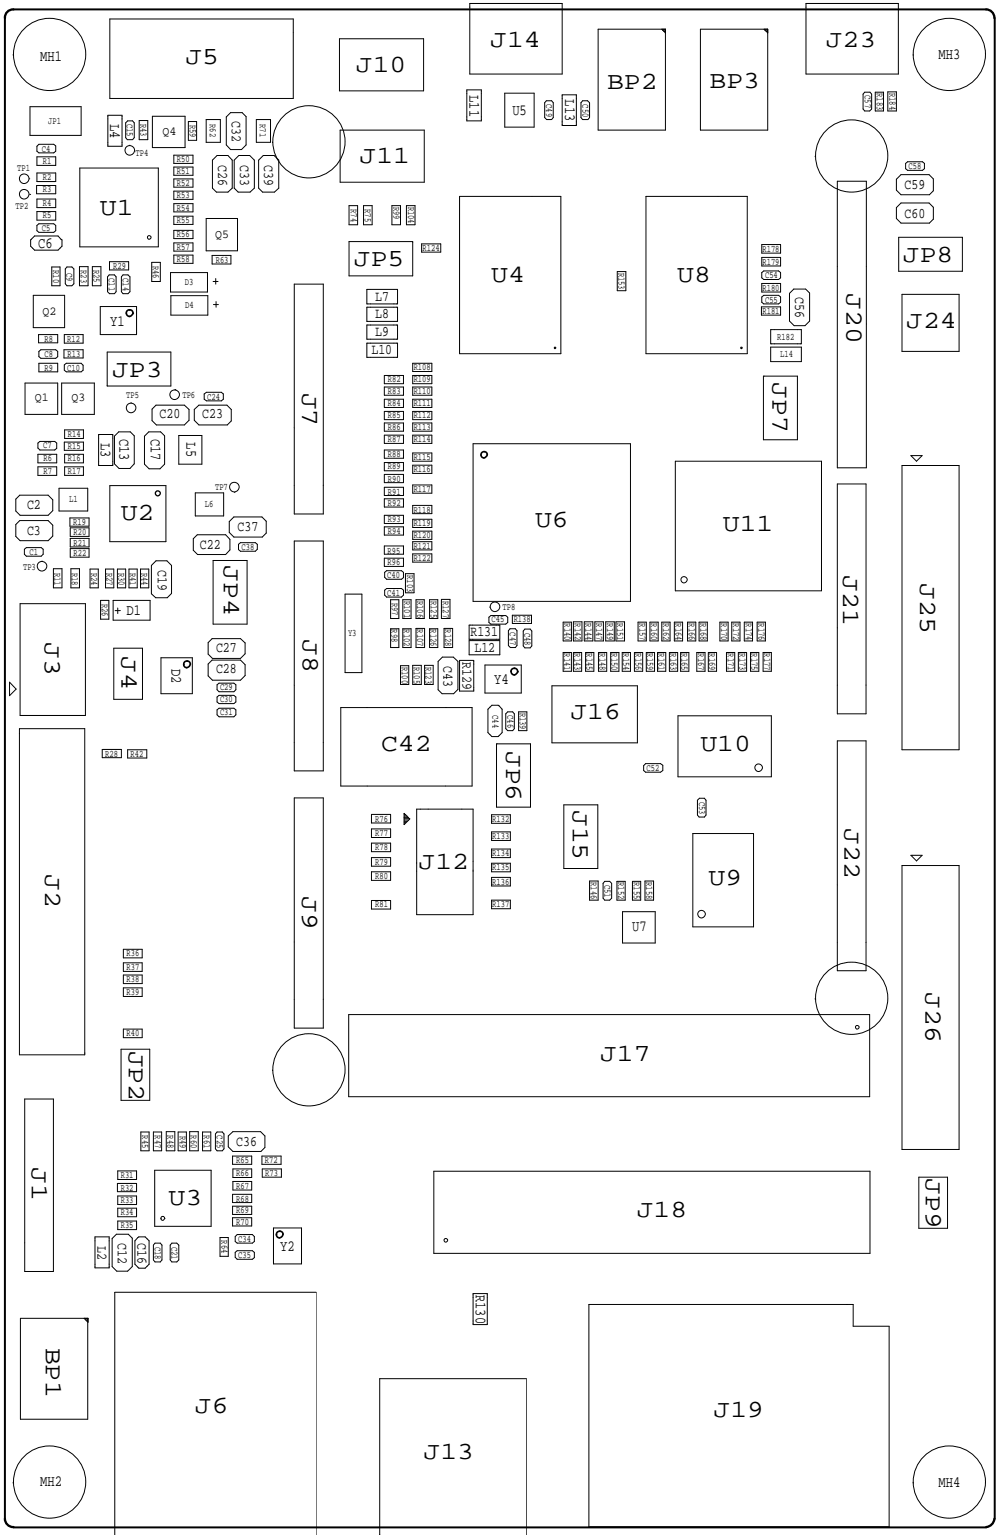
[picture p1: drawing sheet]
<svg xmlns="http://www.w3.org/2000/svg" width="129mm" height="197mm" viewBox="0 0 129 197" stroke-linecap="round" stroke-linejoin="round" font-family="sans-serif">
<g fill="none" stroke="#000" stroke-width=".13">
<path d="M1.7 7v.1M3.8 13.7h6.6v3.7h-6.6zM4.7 18.8l.3-.3h1.9l.2 .2v.7l-.2 .2h-1.9l-.3-.2zM13.8 14.8h1.9v4h-1.9zM14.1 2.4h23.5v10.2h-23.5zM16.4 15.5h.6l.2 .3v1.9l-.2 .2h-.7l-.2-.2v-1.9zM16.6 18.6h.1M17.9 15.5h1.1v2.4h-1.1zM19.6 14.9h4.1v4h-4.1zM22.3 19.9h2.5v1.1h-2.5zM24.2 15.6h1v2.4h-1zM26.5 15.3h1.8v3h-1.8z"/>
<path d="M27.9 20h1.3l.6 .6v3.6l-.6 .5h-1.4l-.5-.5v-3.6zM29.6 14.5h1.5l.5 .5v3.6l-.6 .6h-1.4l-.6-.6v-3.6zM32.9 15.3h1.8v3h-1.8zM35 18.2v.1M43.6 5h10.8v6.7h-10.8zM43.6 16.7h10.8v6.7h-10.8zM59.9 11.5h1.9v4h-1.9zM60.3 .4h11.8v9.1h-11.8zM64.8 12h3.7v4.3h-3.7zM70.1 12.9h.7l.2 .3v1.9l-.2 .2h-.7l-.2-.2v-1.9zM72.1 12.2h1.9v3.9h-1.9zM74.8 12.9h.6l.2 .3v1.9l-.2 .2h-.6l-.3-.2v-1.9z"/>
<path d="M76.7 3.7h8.7v13h-8.7zM84.9 3.7l.4 .5M85 3.9h.4M85.2 4h.2M89.9 3.7h8.6v13h-8.6zM98 3.7l.5 .5M98.1 3.9h.4M98.3 4h.2M103.4 .4h11.9v9.1h-11.9zM111 11.8h.6l.2 .3v1.9l-.2 .2h-.6l-.3-.2v-1.9zM112.3 11.8h1.1v2.4h-1.1zM113.9 11.8h1.1v2.4h-1.1z"/>
<path d="M117.2 7v.1M3.8 25h.1M3.8 22.9v.1M3.9 30.8l.5-.5h3l.6 .5v.8l-.6 .5h-3l-.5-.5zM4.3 37.9h4v4.2h-4zM4.7 23.8h2.4v1.1h-2.4zM4.7 28.9l.3-.2h1.9l.2 .2v.7l-.2 .2h-1.9l-.3-.2zM4.7 20.1h2.4v1.1h-2.4zM4.7 22.2h2.4v1.1h-2.4zM4.7 25.5h2.4v1.2h-2.4zM4.7 27.2h2.4v1.1h-2.4zM6.6 34.3h1.1v2.4h-1.1z"/>
<path d="M8.6 34.3h.6l.3 .2v1.9l-.3 .3h-.6l-.2-.3v-1.9zM10.2 34.2h1.1v2.5h-1.1zM10.2 21.6h10.1v10.1h-10.1zM11.8 34.2h1.1v2.5h-1.1zM12.9 39.4h4.6v3.5h-4.6zM14 35.3h.7l.2 .2v1.9l-.2 .3h-.6l-.3-.3v-1.9zM14.1 33.6h2.4v1.1h-2.4zM15.8 35.3h.6l.3 .2v1.9l-.3 .3h-.6l-.2-.3v-1.9zM19 30.3h.3l.1 .2-.1 .1-.2 .1-.1-.1zM19.5 33.7h1.1v2.4h-1.1zM21.9 35h4.7v2.5h-4.7zM21.9 38h4.8v2.5h-4.8z"/>
<path d="M22.3 21.4h2.5v1.1h-2.5zM22.3 23h2.5v1h-2.5zM22.3 24.5h2.5v1.1h-2.5zM22.3 26.1h2.5v1.1h-2.5zM22.3 27.8h2.5v1h-2.5zM22.3 29.6h2.5v1h-2.5zM22.3 31.2h2.5v1h-2.5zM22.3 32.7h2.5v1.1h-2.5zM26.5 28h4v4.2h-4zM27.2 32.8h2.4v1.1h-2.4zM27.3 36.1h.7M27.4 39.1h.6"/>
<path d="M27.7 35.8v.7M27.7 38.7v.7M30.1 20.6l.5-.6h1.4l.6 .6v3.6l-.5 .5h-1.5l-.5-.5zM33.2 20.6l.6-.6h1.4l.6 .6v3.6l-.6 .5h-1.5l-.5-.5zM37.8 36.5h3.7v29.5h-3.7zM44.8 26.4h1.1v2.5h-1.1zM44.8 31h8.2v4.4h-8.2zM46.6 26.4h1.1v2.5h-1.1zM47.1 37.1h3.9v1.9h-3.9zM47.1 39.4h3.9v1.9h-3.9zM50.3 26.4h1.1v2.5h-1.1zM52.2 26.4h1.1v2.5h-1.1z"/>
<path d="M54.1 31.3h2.5v1.1h-2.5zM59 25.2h13v20.2h-13zM79.2 34.9h1.1v2.4h-1.1zM82.9 25.2h13v20.2h-13zM97.7 39.4h2.5v1.1h-2.5zM97.7 38.1l.3-.2h1.9l.3 .2v.7l-.3 .2h-1.9l-.3-.2zM97.7 31.4h2.5v1.1h-2.5zM97.7 33h2.5v1.1h-2.5zM97.7 35l.3-.2h1.9l.3 .2v.7l-.3 .2h-1.9l-.3-.2zM97.7 36.4h2.5v1.1h-2.5zM101.3 37.7l.5-.6h1.6l.5 .5v3.6l-.6 .6h-1.4l-.6-.6zM104.6 20v.1"/>
<path d="M107.4 23.3h3.8v36.8h-3.8zM115.3 30.5h8.2v4.3h-8.2zM115.6 26.1h3.6l.6 .5v1.5l-.6 .5h-3.6l-.6-.6v-1.3zM115.6 22.4h3.6l.6 .6v1.5l-.6 .5h-3.6l-.6-.6v-1.4zM115.7 37.8h7.4v7.3h-7.4zM116.2 21l.3-.2h1.9l.2 .2v.7l-.2 .2h-1.9l-.3-.2zM3.2 49.2h4.2v4h-4.2zM4.9 56.9l.2-.2h1.9l.3 .2v.7l-.3 .2h-1.9l-.2-.3zM4.9 58.3h2.4v1.1h-2.4zM4.9 59.9h2.4v1.1h-2.4zM4.9 42.9h2.5v1.1h-2.5zM5 46.6h2.4v1.1h-2.4z"/>
<path d="M5 45.1l.2-.2h1.9l.3 .2v.7l-.3 .2h-1.9l-.2-.2zM7.9 49.2h4.2v4h-4.2zM8.2 44.9h2.5v1.1h-2.5zM8.3 42.9h2.4v1.1h-2.4zM8.3 46.8l.2-.2h1.9l.3 .3v.6l-.3 .2h-1.9l-.2-.2zM8.3 56.7h2.4v1.1h-2.4zM8.3 59.9h2.4v1.1h-2.4zM8.3 58.3h2.4v1.1h-2.4zM8.3 55.2h2.4v1.1h-2.4zM12.7 55.8h1.8v4h-1.8zM13.8 45.2h8.1v4.4h-8.1zM14.7 56l.5-.6h1.5l.5 .5v3.6l-.5 .6h-1.4l-.6-.6z"/>
<path d="M16.8 51.7h.1M19.1 55.4h1.5l.5 .5v3.7l-.6 .6h-1.4l-.6-.6v-3.6zM20 52h3.7l.6 .6v1.4l-.6 .5h-3.6l-.6-.5v-1.5zM22.4 50h.1M22.9 55.9h3v3.7h-3zM24.9 52.6l.6-.6h3.6l.6 .6v1.4l-.5 .5h-3.7l-.6-.5zM26.2 50.6l.3-.2h1.9l.3 .2v.6l-.3 .3h-1.9l-.3-.3zM47.1 44h3.9v1.9h-3.9zM47.1 41.7h3.9v1.8h-3.9zM49.3 48.2h2.5v1.1h-2.5zM49.3 49.7h2.5v1h-2.5zM49.3 51.2h2.5v1.1h-2.5z"/>
<path d="M49.3 52.8h2.5v1.1h-2.5zM49.3 54.3h2.5v1.1h-2.5zM49.3 55.9h2.5v1h-2.5zM49.3 57.8h2.5v1h-2.5zM49.3 59.4h2.5v1h-2.5zM53 58.1h2.4v1.1h-2.4zM53 55.9h2.4v1h-2.4zM53 49.7h2.4v1h-2.4zM53 54.3h2.4v1.1h-2.4zM53 52.8h2.4v1.1h-2.4zM53 51.2h2.4v1.1h-2.4zM53 48.2h2.4v1.1h-2.4z"/>
<path d="M53 46.6h2.4v1.1h-2.4zM53 59.7h2.4v1.1h-2.4zM60.7 57h20.2v20.2h-20.2zM71.1 44.6h.2v.1h-.2zM86.7 59.2h18.7v16.6h-18.7zM95.1 44.6h.1v.1h-.1zM98 48.3h4.3v8.2h-4.3zM98.9 42.3h3.9v1.8h-3.9zM98.9 44.6h3.9v1.8h-3.9zM115.7 59.8h7.4v36.4h-7.4zM116.9 58.5h1.4l-.7 .7zM2 64.1l.5-.5h3.7l.6 .6v1.4l-.6 .5h-3.6l-.6-.5z"/>
<path d="M2.5 66.8h3.7l.6 .6v1.4l-.6 .6h-3.6l-.6-.5v-1.6zM2.6 77.5h8.4v14.3h-8.4zM3.1 70.5l.3-.2h1.9l.2 .2v.6l-.2 .3h-1.9l-.3-.3zM5.4 72h.1M6.9 73h1.1v2.5h-1.1zM7.6 62.7h3.7v2.9h-3.7zM9 66.5h2.4v1h-2.4zM9 67.8h2.4v1.1h-2.4zM9 69.1h2.4v1.1h-2.4zM9 70.4h2.4v1.1h-2.4zM9.1 73h1.1v2.5h-1.1zM11.6 73h1v2.5h-1z"/>
<path d="M12.9 77.1h1.1v2.4h-1.1zM13.5 73h1.1v2.5h-1.1zM14.1 62.3h7.2v7.2h-7.2zM14.5 77.1h4.8v2.5h-4.8zM14.8 78.4h.6M15.1 73h1v2.5h-1zM15.1 78v.8M16.5 73h1.1v2.5h-1.1zM18 73h1.1v2.5h-1.1zM19.4 72.6l.6-.6h1.4l.6 .6v3.6l-.5 .5h-1.5l-.6-.5zM24.8 69.2l.5-.6h3.7l.5 .6v1.4l-.5 .6h-3.6l-.6-.6zM25.1 63.3h3.6v2.9h-3.6z"/>
<path d="M27.3 71.9h4.4v8.2h-4.4zM29.4 67l.6-.6h3.6l.6 .5v1.5l-.5 .5h-3.7l-.6-.6zM30.1 63.2h.1M30.6 69.9l.3-.2h1.9l.2 .2v.6l-.2 .3h-1.9l-.3-.2zM37.8 69.4h3.7v29.6h-3.7zM44.3 76.3h2.1v10h-2.1zM49.3 60.9h2.5v1.1h-2.5zM49.3 62.5h2.5v1.1h-2.5zM49.3 64h2.5v1.1h-2.5zM49.3 66.1h2.5v1.1h-2.5zM49.3 67.6h2.5v1.1h-2.5zM49.3 70.1h2.5v1h-2.5z"/>
<path d="M49.3 71.7h2.5v1h-2.5zM49.4 75.8l.2-.3h1.9l.3 .3v.6l-.3 .2h-1.9l-.2-.2zM49.4 73.5l.2-.2h1.9l.3 .2v.6l-.3 .3h-1.9l-.2-.3zM50.1 77h1.1v2.4h-1.1zM51.7 77h1v2.4h-1zM52 73.6h1.1v2.5h-1.1zM53 62.3h2.4v1h-2.4zM53 64.9h2.4v1h-2.4zM53 66.7h2.4v1h-2.4zM53 68.2h2.4v1h-2.4zM53 69.5h2.4v1.1h-2.4zM53 71.1h2.4v1.1h-2.4z"/>
<path d="M53.4 77h1v2.4h-1zM55.1 77h1.1v2.4h-1.1zM56.6 76.9h1.1v2.5h-1.1zM62.7 79.2l.3-.2h1.9l.2 .2v.7l-.2 .2h-1.9l-.3-.2zM62.9 77.9v.1M65.7 79h2.5v1h-2.5zM72.3 79.9h1v2.4h-1zM73.6 79.8h1.1v2.5h-1.1zM75 79.8h1.1v2.5h-1.1zM76.3 79.8h1.1v2.5h-1.1zM77.7 79.8h1.1v2.5h-1.1zM79 79.8h1.1v2.5h-1.1z"/>
<path d="M81.9 79.9h1v2.4h-1zM83.4 79.9h1.1v2.4h-1.1zM84.9 79.9h1.1v2.4h-1.1zM86.5 79.9h1.1v2.4h-1.1zM88.2 79.9h1.1v2.4h-1.1zM89.7 79.9h1.1v2.4h-1.1zM92.4 79.9h1v2.4h-1zM93.9 79.9h1v2.4h-1zM95.5 79.9h1.1v2.4h-1.1zM97.2 79.9h1v2.4h-1zM107.4 62.1h3.7v29.5h-3.7zM1.2 87.6l.9 .9-.9 .8z"/>
<path d="M2.5 93.5h8.4v41.9h-8.4zM13.1 96.2h2.5v1.1h-2.5zM14.6 83.2h3.7v6.6h-3.7zM16.4 96.2h2.4v1.1h-2.4zM20.7 84.4h4v4.6h-4zM26.7 85.2l.5-.5h3.7l.5 .6v1.4l-.5 .6h-3.6l-.6-.5zM27.2 82h3.7l.5 .5v1.4l-.5 .6h-3.6l-.6-.5v-1.5zM27.9 87.9l.2-.2h1.9l.3 .2v.6l-.3 .3h-1.9l-.2-.3zM27.9 89.5l.2-.2h1.9l.3 .2v.6l-.3 .2h-1.9l-.2-.2zM27.9 91.1l.2-.2h1.9l.3 .2v.7l-.3 .2h-1.9l-.2-.2zM43.7 90.8h16.9v10.1h-16.9zM50.1 80.7h1.1v2.4h-1.1z"/>
<path d="M51.4 85.5h1v2.4h-1zM51.7 80.7h1v2.4h-1zM53 85.4h1.1v2.5h-1.1zM53.4 80.7h1.1v2.4h-1.1zM54.5 85.4h1.1v2.5h-1.1zM55.1 80.7h1.1v2.4h-1.1zM56.2 84.9l.6-.5h1.4l.6 .5v3.6l-.6 .5h-1.5l-.5-.5zM57 80.7h1.1v2.4h-1.1zM59 84.8h1.8v3.9h-1.8zM60.2 80.2h3.9v1.9h-3.9zM60.2 82.2h3.9v1.9h-3.9zM62.2 85.4h4.7v3.6h-4.7z"/>
<path d="M62.6 91l.5-.5h.8l.5 .5v3l-.5 .6h-.8l-.5-.6zM63.7 95.5h4.4v8.1h-4.4zM65.1 91.4h.7l.2 .2v1.9l-.2 .3h-.7l-.2-.3v-1.9zM65.4 80.7h.7l.2 .3v1.9l-.2 .2h-.6l-.3-.2v-1.9zM66.5 91.4h1.1v2.4h-1.1zM67.3 80.8h.7l.2 .2v1.9l-.2 .3h-.7l-.2-.3v-1.9zM70.8 88h11v7.4h-11zM72.3 83.8h1v2.4h-1zM73.6 83.8h1v2.4h-1zM75.1 83.8h1.1v2.4h-1.1zM76.8 83.8h1v2.4h-1zM78.4 83.8h1v2.4h-1z"/>
<path d="M79.8 83.8h1.1v2.4h-1.1zM81.4 83.8h1.1v2.4h-1.1zM82.6 98.3l.2-.3h1.9l.3 .2v.7l-.3 .2h-1.9l-.2-.2zM82.9 83.8h1.1v2.4h-1.1zM84.4 83.8h1v2.4h-1zM85.9 83.8h1v2.4h-1zM87 91.9h12v7.8h-12zM87.3 83.8h1.1v2.4h-1.1zM89.4 83.8h1.1v2.4h-1.1zM90.9 83.8h1v2.4h-1zM93.2 83.8h1.1v2.4h-1.1zM94.7 83.8h1.1v2.4h-1.1z"/>
<path d="M96.3 83.8h1.1v2.4h-1.1zM97.9 83.8h1.1v2.4h-1.1zM107.4 95.1h3.7v29.5h-3.7zM37.8 102.4h3.7v29.6h-3.7zM47.7 115.6h2.4v1.1h-2.4zM47.7 104.5h2.4v1.1h-2.4zM47.7 106.4h2.4v1.1h-2.4zM47.7 108.2h2.4v1.1h-2.4zM47.7 110.1h2.4v1.1h-2.4zM47.7 111.9h2.4v1.1h-2.4zM51.9 105.8h.1M51.9 105.6h.2"/>
<path d="M51.9 105.4h.3M51.9 105.3h.5M51.9 105.1h.7M51.9 104.9h.5M51.9 104.8h.3M51.9 104.6h.2M51.9 104.4h.1M51.9 104.4l.7 .7-.7 .8zM53.5 103.9h7.2v13.5h-7.2zM63.1 104.6h2.4v1.1h-2.4zM63.1 109h2.4v1.1h-2.4zM63.1 110.8h2.4v1.1h-2.4z"/>
<path d="M63.1 115.6h2.4v1.1h-2.4zM63.1 106.8h2.4v1.1h-2.4zM63.1 112.6h2.4v1.1h-2.4zM72.3 103.3h4.4v8.2h-4.4zM75.6 113.1h1.1v2.5h-1.1zM77.6 113.1h.6l.3 .3v1.9l-.3 .3h-.6l-.2-.3v-1.9zM79.2 113.1h1v2.5h-1zM79.9 117h4.2v4.1h-4.2zM81.1 113.1h1.1v2.5h-1.1zM82.8 113.1h1.1v2.5h-1.1zM88.9 107h7.8v12h-7.8zM89.5 102.7l.2-.2h.7l.2 .2v1.9l-.2 .3h-.7l-.2-.3z"/>
<path d="M115.7 111.1h7.4v36.5h-7.4zM116.9 109.8h1.4l-.7 .7zM15.5 134.7h3.7v6.5h-3.7zM15.8 132.1h2.4v1.1h-2.4zM15.8 121.9h2.4v1.1h-2.4zM15.8 123.6h2.4v1.1h-2.4zM15.8 125.2h2.4v1.1h-2.4zM15.8 126.8h2.4v1.1h-2.4zM35 137.4h.1M44.7 130.2h66.9v10.6h-66.9zM104.6 128.2v.1M109.8 131.7h.4v.1v.2l-.2 .1-.2-.1z"/>
<path d="M3.2 141.1h3.7v22.1h-3.7zM12.2 158.8h1.8v4h-1.8zM14.4 159l.5-.6h1.6l.5 .5v3.7l-.6 .6h-1.4l-.6-.6zM15.1 151.9h2.4v1.1h-2.4zM15.1 156.7h2.4v1.1h-2.4zM15.1 150.3h2.4v1.1h-2.4zM15.1 153.5h2.4v1.1h-2.4zM15.1 155.1h2.4v1.1h-2.4zM17.7 158.9l.1-.1h.8l.5 .5v3l-.5 .5h-.8l-.5-.5v-3zM18.1 145.3h1v2.4h-1zM19.7 145.3h1v2.4h-1zM19.8 150.2h7.3v7.2h-7.3z"/>
<path d="M19.9 159.6h.7l.2 .2v1.9l-.2 .3h-.7l-.2-.3v-1.9zM21.1 156.4l-.1-.2-.1-.1-.2 .1v.2l.2 .3 .2-.3M21.2 156.4h.1M21.3 145.3h1.1v2.4h-1.1zM22.1 159.6h.6l.2 .2v1.9l-.2 .3h-.6l-.3-.3v-1.9zM22.9 145.3h1v2.4h-1zM24.3 145.3h1.1v2.4h-1.1zM26 145.3h1v2.4h-1zM27.9 145.3h.6l.2 .3v1.9l-.2 .2h-.6l-.3-.2v-1.9zM28.2 158.9h1.1v2.4h-1.1zM29.3 145.8l.6-.5h3.5l.6 .5v1.5l-.5 .5h-3.6l-.6-.6zM29.8 148.4h2.5v1.1h-2.5z"/>
<path d="M29.8 153.3h2.5v1.1h-2.5zM29.8 154.8h2.5v1.1h-2.5zM29.8 156.3h2.5v1.1h-2.5zM29.9 150.1h2.4v1.1h-2.4zM29.9 151.7h2.4v1.1h-2.4zM30.2 158.7l.2-.2h2l.2 .2v.7l-.2 .2h-2l-.2-.2zM33.6 148.4h2.5v1.1h-2.5zM33.7 150.1h2.4v1h-2.4zM35.1 157.6h3.6v4.6h-3.6zM55.7 150.3h55.9v10.6h-55.9zM57 159h.4v.2v.2l-.2 .1-.2-.1zM117.9 151.1h3.7v6.6h-3.7z"/>
<path d="M10.8 169.2l.5 .5v-.5h-8.7v13h8.7v-13M10.8 169.3h.5M11 169.4h.3M11.2 169.6h.1M30.2 160.8l.2-.2h2l.2 .2v.6l-.2 .3h-2l-.2-.3zM60.7 166.1h1.8v3.9h-1.8zM75.6 167.5h33.9v2.7h4.6v25.8h-38.5zM1.7 190.3v.1M14.7 197.1v-31.2h25.9v31.2M48.7 197.1v-20.1h18.8v20.1M117.2 190.3v.1"/>
<circle cx="6.4" cy="7" r="4.6"/>
<circle cx="16.7" cy="19.3" r=".62"/>
<circle cx="39.6" cy="18.2" r="4.6"/>
<circle cx="121.8" cy="7" r="4.6"/>
<circle cx="3.1" cy="22.9" r=".62"/>
<circle cx="3.1" cy="24.9" r=".62"/>
<circle cx="109.3" cy="20" r="4.6"/>
<circle cx="16.8" cy="52.4" r=".62"/>
<circle cx="22.4" cy="50.7" r=".62"/>
<circle cx="5.4" cy="72.7" r=".62"/>
<circle cx="30.1" cy="62.5" r=".62"/>
<circle cx="63.5" cy="77.9" r=".62"/>
<circle cx="87.8" cy="74.4" r=".4"/>
<circle cx="97.3" cy="98.5" r=".49"/>
<circle cx="90" cy="117.3" r=".49"/>
<circle cx="39.6" cy="137.3" r="4.6"/>
<circle cx="109.3" cy="128.1" r="4.6"/>
<circle cx="6.4" cy="190.2" r="4.6"/>
<circle cx="121.8" cy="190.2" r="4.6"/>
</g>
<g fill="none" stroke="#000" stroke-width=".21">
<path d="M17.1 40.2a.43 .43 0 0 0-.7-.4 .43 .43 0 0 0 0 .7 .43 .43 0 0 0 .7-.3M17.1 40.2h.1M66.4 86.2a.4 .4 0 0 0-.5-.4 .4 .4 0 0 0-.3 .5 .4 .4 0 0 0 .6 .3l.2-.4M66.5 86.2v.1"/>
<circle cx="62.1" cy="58.4" r=".4"/>
<circle cx="24" cy="85.3" r=".43"/>
<circle cx="35.9" cy="158.5" r=".43"/>
</g>
<circle cx="20.2" cy="63.3" r=".32" fill="none" stroke="#000" stroke-width=".17"/>
<path d="M1.7 1.2a1.05 1.05 0 0 0-1.1 1.1M126.5 1.2a1.07 1.07 0 0 1 1.1 1.1M.6 195a1.07 1.07 0 0 0 1.1 1M127.6 195a1.17 1.17 0 0 1-1.1 1" fill="none" stroke="#000" stroke-width=".3"/>
<path d="M.6 2.3v192.7M1.7 1.2h124.8M127.6 2.3v192.7M1.7 196.1h124.8" fill="none" stroke="#000" stroke-width=".25"/>
<g font-size="3.2">
<text x="23.8" y="8.2">J5</text>
<text x="45.7" y="9.2">J10</text>
<text x="62.9" y="6">J14</text>
<text x="77.9" y="11.4">BP2</text>
<text x="91.1" y="11.3">BP3</text>
<text x="106" y="6">J23</text>
<text x="46.1" y="20.9">J11</text>
<text x="12.8" y="27.6">U1</text>
<text x="45.4" y="34.1">JP5</text>
<text x="115.9" y="33.6">JP8</text>
<text x="63" y="36.2">U4</text>
<text x="86.9" y="36.2">U8</text>
<text x="108.6" y="37.6" transform="rotate(90 108.6 37.6)">J20</text>
<text x="116.3" y="42.1">J24</text>
<text x="14.4" y="48.4">JP3</text>
<text x="38.8" y="50.4" transform="rotate(90 38.8 50.4)">J7</text>
<text x="99.1" y="49" transform="rotate(90 99.1 49)">JP7</text>
<text x="15.5" y="66.8">U2</text>
<text x="68.7" y="67.7">U6</text>
<text x="92.7" y="68.1">U11</text>
<text x="28.7" y="72.6" transform="rotate(90 28.7 72.6)">JP4</text>
<text x="108.2" y="73.9" transform="rotate(90 108.2 73.9)">J21</text>
<text x="118.1" y="74.9" transform="rotate(90 118.1 74.9)">J25</text>
<text x="5.8" y="82.4" transform="rotate(90 5.8 82.4)">J3</text>
<text x="38.9" y="82.1" transform="rotate(90 38.9 82.1)">J8</text>
<text x="15.6" y="84.2" transform="rotate(90 15.6 84.2)">J4</text>
<text x="73.2" y="92.3">J16</text>
<text x="48.9" y="96.5">C42</text>
<text x="64.9" y="96.4" transform="rotate(90 64.9 96.4)">JP6</text>
<text x="89.9" y="96.5">U10</text>
<text x="73.5" y="104" transform="rotate(90 73.5 104)">J15</text>
<text x="108.4" y="106.3" transform="rotate(90 108.4 106.3)">J22</text>
<text x="5.8" y="112.2" transform="rotate(90 5.8 112.2)">J2</text>
<text x="53.7" y="111.5">J12</text>
<text x="90.9" y="113.6">U9</text>
<text x="38.8" y="115" transform="rotate(90 38.8 115)">J9</text>
<text x="118.7" y="127.4" transform="rotate(90 118.7 127.4)">J26</text>
<text x="16.5" y="134.9" transform="rotate(90 16.5 134.9)">JP2</text>
<text x="77" y="136.3">J17</text>
<text x="4.1" y="149.8" transform="rotate(90 4.1 149.8)">J1</text>
<text x="21.6" y="154.7">U3</text>
<text x="118.8" y="151.2" transform="rotate(90 118.8 151.2)">JP9</text>
<text x="81.7" y="156.3">J18</text>
<text x="5.9" y="173" transform="rotate(90 5.9 173)">BP1</text>
<text x="25" y="181.4">J6</text>
<text x="91.6" y="181.9">J19</text>
<text x="54.4" y="187.3">J13</text>
</g>
<g font-size="2">
<text x="5.2" y="7.9">MH1</text>
<text x="120.4" y="7.6">MH3</text>
<text x="14.1" y="15.9" transform="rotate(90 14.1 15.9)">L4</text>
<text x="60.2" y="12.2" transform="rotate(90 60.2 12.2)">L11</text>
<text x="65.7" y="14.8">U5</text>
<text x="72.5" y="12.8" transform="rotate(90 72.5 12.8)">L13</text>
<text x="4.9" y="31.8">C6</text>
<text x="14.1" y="41.9">Y1</text>
<text x="12.9" y="56.8" transform="rotate(90 12.9 56.8)">L3</text>
<text x="15.3" y="56.3" transform="rotate(90 15.3 56.3)">C13</text>
<text x="19.3" y="56.3" transform="rotate(90 19.3 56.3)">C17</text>
<text x="23.9" y="56.8" transform="rotate(90 23.9 56.8)">L5</text>
<text x="16.3" y="78.9">D1</text>
<text x="22" y="85.8" transform="rotate(90 22 85.8)">D2</text>
<text x="63.4" y="87.8">Y4</text>
<text x="81.1" y="119.6">U7</text>
<text x="35.9" y="160.6">Y2</text>
<text x="61" y="166.2" transform="rotate(90 61 166.2)">R130</text>
<text x="5.2" y="190.8">MH2</text>
<text x="120.4" y="190.9">MH4</text>
</g>
<g font-size="1.9">
<text x="29.8" y="15.5" transform="rotate(90 29.8 15.5)">C32</text>
<text x="28" y="21.1" transform="rotate(90 28 21.1)">C26</text>
<text x="30.8" y="21.1" transform="rotate(90 30.8 21.1)">C33</text>
<text x="33.9" y="21.1" transform="rotate(90 33.9 21.1)">C39</text>
<text x="116.1" y="28">C60</text>
<text x="116.1" y="24.3">C59</text>
<text x="48.1" y="38.6">L7</text>
<text x="48.1" y="40.9">L8</text>
<text x="102" y="38.1" transform="rotate(90 102 38.1)">C56</text>
<text x="47.7" y="45.5">L10</text>
<text x="48.1" y="43.2">L9</text>
<text x="20.5" y="53.7">C20</text>
<text x="25.9" y="53.7">C23</text>
<text x="3.5" y="65.4">C2</text>
<text x="3.5" y="68.6">C3</text>
<text x="25.6" y="70.4">C22</text>
<text x="30.5" y="68.1">C37</text>
<text x="20.2" y="73.2" transform="rotate(90 20.2 73.2)">C19</text>
<text x="27.7" y="83.6">C27</text>
<text x="60.4" y="81.7">R131</text>
<text x="60.9" y="83.7">L12</text>
<text x="27.7" y="86.4">C28</text>
<text x="56.9" y="85.5" transform="rotate(90 56.9 85.5)">C43</text>
<text x="59.3" y="85" transform="rotate(90 59.3 85)">R129</text>
<text x="30.3" y="147.1">C36</text>
<text x="12.5" y="160" transform="rotate(90 12.5 160)">L2</text>
<text x="15.1" y="159.6" transform="rotate(90 15.1 159.6)">C12</text>
<text x="17.6" y="159.6" transform="rotate(90 17.6 159.6)">C16</text>
</g>
<g font-size="1.6">
<text x="20.9" y="17.3">Q4</text>
<text x="27.6" y="30.5">Q5</text>
<text x="5.5" y="40.5">Q2</text>
<text x="4.5" y="51.5">Q1</text>
<text x="9.2" y="51.5">Q3</text>
</g>
<g font-size="1.3">
<text x="112.5" y="12" transform="rotate(90 112.5 12)">R183</text>
<text x="114.1" y="11.9" transform="rotate(90 114.1 11.9)">R184</text>
<text x="6.2" y="15.9">JP1</text>
<text x="16.3" y="15.9" transform="rotate(90 16.3 15.9)">C15</text>
<text x="18" y="15.9" transform="rotate(90 18 15.9)">R43</text>
<text x="24.3" y="16" transform="rotate(90 24.3 16)">R59</text>
<text x="26.9" y="15.9" transform="rotate(90 26.9 15.9)">R62</text>
<text x="33.4" y="15.9" transform="rotate(90 33.4 15.9)">R71</text>
<text x="70.1" y="13.4" transform="rotate(90 70.1 13.4)">C49</text>
<text x="74.8" y="13.4" transform="rotate(90 74.8 13.4)">C50</text>
<text x="111" y="12.2" transform="rotate(90 111 12.2)">C57</text>
<text x="2.2" y="21.9">TP1</text>
<text x="5.4" y="19.5">C4</text>
<text x="5.5" y="21.1">R1</text>
<text x="5.5" y="23.1">R2</text>
<text x="17.4" y="20">TP4</text>
<text x="22.7" y="23.9">R52</text>
<text x="22.7" y="22.3">R51</text>
<text x="22.7" y="20.8">R50</text>
<text x="116.6" y="21.7">C58</text>
<text x="2" y="26.8">TP2</text>
<text x="5.4" y="29.7">C5</text>
<text x="5.5" y="28">R5</text>
<text x="5.5" y="24.7">R3</text>
<text x="5.5" y="26.4">R4</text>
<text x="22.7" y="28.7">R55</text>
<text x="22.7" y="27">R54</text>
<text x="22.7" y="25.4">R53</text>
<text x="45" y="26.8" transform="rotate(90 45 26.8)">R74</text>
<text x="46.8" y="26.8" transform="rotate(90 46.8 26.8)">R75</text>
<text x="50.5" y="26.5" transform="rotate(90 50.5 26.5)">R99</text>
<text x="52.4" y="26.5" transform="rotate(90 52.4 26.5)">R104</text>
<text x="6.8" y="34.7" transform="rotate(90 6.8 34.7)">R10</text>
<text x="8.5" y="35" transform="rotate(90 8.5 35)">C9</text>
<text x="10.4" y="34.7" transform="rotate(90 10.4 34.7)">R23</text>
<text x="12" y="34.6" transform="rotate(90 12 34.6)">R25</text>
<text x="14" y="35.7" transform="rotate(90 14 35.7)">C11</text>
<text x="14.5" y="34.5">R29</text>
<text x="15.7" y="35.7" transform="rotate(90 15.7 35.7)">C14</text>
<text x="19.6" y="34.1" transform="rotate(90 19.6 34.1)">R46</text>
<text x="22.7" y="33.7">R58</text>
<text x="22.7" y="32.1">R57</text>
<text x="22.7" y="30.5">R56</text>
<text x="27.7" y="33.7">R63</text>
<text x="54.2" y="32.2">R124</text>
<text x="79.4" y="35" transform="rotate(90 79.4 35)">R153</text>
<text x="97.8" y="34">R179</text>
<text x="97.8" y="32.3">R178</text>
<text x="98.2" y="35.7">C54</text>
<text x="23.7" y="36.6">D3</text>
<text x="23.7" y="39.6">D4</text>
<text x="97.8" y="40.3">R181</text>
<text x="97.8" y="37.3">R180</text>
<text x="98.2" y="38.8">C55</text>
<text x="5.7" y="45.8">C8</text>
<text x="5.7" y="47.6">R9</text>
<text x="5.7" y="43.9">R8</text>
<text x="8.6" y="47.6">C10</text>
<text x="8.6" y="43.8">R12</text>
<text x="8.7" y="45.8">R13</text>
<text x="53.1" y="47.5">R108</text>
<text x="99.7" y="43.6">R182</text>
<text x="100.1" y="45.8">L14</text>
<text x="16.2" y="51.1">TP5</text>
<text x="23.4" y="51">TP6</text>
<text x="26.6" y="51.3">C24</text>
<text x="49.8" y="53.7">R85</text>
<text x="49.8" y="52.1">R84</text>
<text x="49.8" y="50.6">R83</text>
<text x="49.8" y="49.1">R82</text>
<text x="53.1" y="53.7">R112</text>
<text x="53.1" y="52.1">R111</text>
<text x="53.1" y="50.6">R110</text>
<text x="53.1" y="49.1">R109</text>
<text x="5.5" y="57.6">C7</text>
<text x="5.6" y="59.2">R6</text>
<text x="8.7" y="59.2">R16</text>
<text x="8.7" y="57.6">R15</text>
<text x="8.7" y="56.1">R14</text>
<text x="49.8" y="58.7">R88</text>
<text x="49.8" y="56.7">R87</text>
<text x="49.8" y="55.2">R86</text>
<text x="53.1" y="59">R115</text>
<text x="53.1" y="56.7">R114</text>
<text x="53.1" y="55.2">R113</text>
<text x="5.6" y="60.8">R7</text>
<text x="8.7" y="60.8">R17</text>
<text x="8.9" y="64.5">L1</text>
<text x="26.3" y="65.1">L6</text>
<text x="27.6" y="62.9">TP7</text>
<text x="49.8" y="64.9">R92</text>
<text x="49.8" y="63.5">R91</text>
<text x="49.8" y="61.8">R90</text>
<text x="49.8" y="60.3">R89</text>
<text x="53.1" y="65.8">R118</text>
<text x="53.1" y="63.1">R117</text>
<text x="53.1" y="60.6">R116</text>
<text x="3.8" y="71.2">C1</text>
<text x="9.4" y="67.4">R19</text>
<text x="9.4" y="68.7">R20</text>
<text x="9.4" y="70">R21</text>
<text x="9.4" y="71.4">R22</text>
<text x="31" y="70.6">C38</text>
<text x="49.7" y="71.1">R95</text>
<text x="49.8" y="68.6">R94</text>
<text x="49.8" y="67">R93</text>
<text x="53.1" y="72">R122</text>
<text x="53.1" y="70.4">R121</text>
<text x="53.1" y="69.1">R120</text>
<text x="53.1" y="67.5">R119</text>
<text x="3" y="73.2">TP3</text>
<text x="7" y="73.5" transform="rotate(90 7 73.5)">R11</text>
<text x="9.2" y="73.5" transform="rotate(90 9.2 73.5)">R18</text>
<text x="11.7" y="73.5" transform="rotate(90 11.7 73.5)">R24</text>
<text x="13.1" y="77.5" transform="rotate(90 13.1 77.5)">R26</text>
<text x="13.7" y="73.5" transform="rotate(90 13.7 73.5)">R27</text>
<text x="15.2" y="73.5" transform="rotate(90 15.2 73.5)">R30</text>
<text x="16.7" y="73.5" transform="rotate(90 16.7 73.5)">R41</text>
<text x="18.2" y="73.5" transform="rotate(90 18.2 73.5)">R44</text>
<text x="49.7" y="76.5">C41</text>
<text x="49.7" y="74.2">C40</text>
<text x="49.7" y="72.5">R96</text>
<text x="50.3" y="77.4" transform="rotate(90 50.3 77.4)">R97</text>
<text x="51.9" y="77.1" transform="rotate(90 51.9 77.1)">R101</text>
<text x="52.2" y="73.8" transform="rotate(90 52.2 73.8)">R103</text>
<text x="53.5" y="77.1" transform="rotate(90 53.5 77.1)">R106</text>
<text x="55.3" y="77.1" transform="rotate(90 55.3 77.1)">R125</text>
<text x="56.8" y="77.1" transform="rotate(90 56.8 77.1)">R127</text>
<text x="44.7" y="81.7">Y3</text>
<text x="50.2" y="80.8" transform="rotate(90 50.2 80.8)">R98</text>
<text x="51.8" y="80.8" transform="rotate(90 51.8 80.8)">R102</text>
<text x="53.5" y="80.8" transform="rotate(90 53.5 80.8)">R107</text>
<text x="55.2" y="80.8" transform="rotate(90 55.2 80.8)">R126</text>
<text x="57.1" y="80.8" transform="rotate(90 57.1 80.8)">R128</text>
<text x="63.1" y="79.9">C45</text>
<text x="64.5" y="78.3">TP8</text>
<text x="65.4" y="81.2" transform="rotate(90 65.4 81.2)">C47</text>
<text x="65.9" y="79.9">R138</text>
<text x="67.3" y="81.2" transform="rotate(90 67.3 81.2)">C48</text>
<text x="72.4" y="83.9" transform="rotate(90 72.4 83.9)">R141</text>
<text x="72.4" y="80" transform="rotate(90 72.4 80)">R140</text>
<text x="73.7" y="83.9" transform="rotate(90 73.7 83.9)">R143</text>
<text x="73.7" y="80" transform="rotate(90 73.7 80)">R142</text>
<text x="75.1" y="80" transform="rotate(90 75.1 80)">R144</text>
<text x="75.3" y="83.9" transform="rotate(90 75.3 83.9)">R145</text>
<text x="76.5" y="80" transform="rotate(90 76.5 80)">R147</text>
<text x="76.9" y="83.9" transform="rotate(90 76.9 83.9)">R148</text>
<text x="77.9" y="80" transform="rotate(90 77.9 80)">R149</text>
<text x="78.5" y="83.9" transform="rotate(90 78.5 83.9)">R150</text>
<text x="79.2" y="80" transform="rotate(90 79.2 80)">R151</text>
<text x="80" y="83.9" transform="rotate(90 80 83.9)">R154</text>
<text x="81.5" y="83.9" transform="rotate(90 81.5 83.9)">R156</text>
<text x="82" y="80" transform="rotate(90 82 80)">R157</text>
<text x="83.1" y="83.9" transform="rotate(90 83.1 83.9)">R159</text>
<text x="83.6" y="80" transform="rotate(90 83.6 80)">R160</text>
<text x="84.5" y="83.9" transform="rotate(90 84.5 83.9)">R161</text>
<text x="85.1" y="80" transform="rotate(90 85.1 80)">R162</text>
<text x="86" y="83.9" transform="rotate(90 86 83.9)">R163</text>
<text x="86.7" y="80" transform="rotate(90 86.7 80)">R164</text>
<text x="87.5" y="83.9" transform="rotate(90 87.5 83.9)">R165</text>
<text x="88.4" y="80" transform="rotate(90 88.4 80)">R166</text>
<text x="89.6" y="83.9" transform="rotate(90 89.6 83.9)">R167</text>
<text x="89.9" y="80" transform="rotate(90 89.9 80)">R168</text>
<text x="91" y="83.9" transform="rotate(90 91 83.9)">R169</text>
<text x="92.5" y="80" transform="rotate(90 92.5 80)">R170</text>
<text x="93.4" y="83.9" transform="rotate(90 93.4 83.9)">R171</text>
<text x="94.1" y="80" transform="rotate(90 94.1 80)">R172</text>
<text x="94.9" y="83.9" transform="rotate(90 94.9 83.9)">R173</text>
<text x="95.7" y="80" transform="rotate(90 95.7 80)">R174</text>
<text x="96.4" y="83.9" transform="rotate(90 96.4 83.9)">R175</text>
<text x="97.3" y="80" transform="rotate(90 97.3 80)">R176</text>
<text x="98" y="83.9" transform="rotate(90 98 83.9)">R177</text>
<text x="28.2" y="88.6">C29</text>
<text x="51.6" y="85.6" transform="rotate(90 51.6 85.6)">R100</text>
<text x="53.1" y="85.6" transform="rotate(90 53.1 85.6)">R105</text>
<text x="54.6" y="85.6" transform="rotate(90 54.6 85.6)">R123</text>
<text x="28.2" y="91.8">C31</text>
<text x="28.2" y="90.2">C30</text>
<text x="63.2" y="91.8" transform="rotate(90 63.2 91.8)">C44</text>
<text x="65.1" y="91.8" transform="rotate(90 65.1 91.8)">C46</text>
<text x="66.7" y="91.5" transform="rotate(90 66.7 91.5)">R139</text>
<text x="13.5" y="97.1">R28</text>
<text x="16.8" y="97.1">R42</text>
<text x="83" y="99">C52</text>
<text x="48.1" y="107.3">R77</text>
<text x="48.1" y="105.5">R76</text>
<text x="63.2" y="107.7">R133</text>
<text x="63.2" y="105.5">R132</text>
<text x="89.7" y="102.9" transform="rotate(90 89.7 102.9)">C53</text>
<text x="48.1" y="112.8">R80</text>
<text x="48.1" y="111">R79</text>
<text x="48.1" y="109.2">R78</text>
<text x="63.2" y="113.6">R136</text>
<text x="63.2" y="111.7">R135</text>
<text x="63.2" y="109.9">R134</text>
<text x="75.8" y="113.2" transform="rotate(90 75.8 113.2)">R146</text>
<text x="77.5" y="113.6" transform="rotate(90 77.5 113.6)">C51</text>
<text x="79.3" y="113.2" transform="rotate(90 79.3 113.2)">R152</text>
<text x="81.3" y="113.2" transform="rotate(90 81.3 113.2)">R155</text>
<text x="82.9" y="113.2" transform="rotate(90 82.9 113.2)">R158</text>
<text x="48.1" y="116.5">R81</text>
<text x="63.2" y="116.4">R137</text>
<text x="16.3" y="122.7">R36</text>
<text x="16.3" y="124.5">R37</text>
<text x="16.3" y="127.7">R39</text>
<text x="16.3" y="126">R38</text>
<text x="16.3" y="133">R40</text>
<text x="18.2" y="145.7" transform="rotate(90 18.2 145.7)">R45</text>
<text x="19.8" y="145.7" transform="rotate(90 19.8 145.7)">R47</text>
<text x="21.5" y="145.7" transform="rotate(90 21.5 145.7)">R48</text>
<text x="23.1" y="145.8" transform="rotate(90 23.1 145.8)">R49</text>
<text x="24.5" y="145.7" transform="rotate(90 24.5 145.7)">R60</text>
<text x="26.2" y="145.7" transform="rotate(90 26.2 145.7)">R61</text>
<text x="27.8" y="145.7" transform="rotate(90 27.8 145.7)">C25</text>
<text x="30.3" y="149.3">R65</text>
<text x="34" y="149.3">R72</text>
<text x="15.5" y="151.2">R31</text>
<text x="15.5" y="152.9">R32</text>
<text x="15.5" y="154.5">R33</text>
<text x="30.3" y="155.8">R69</text>
<text x="30.3" y="154.3">R68</text>
<text x="30.3" y="152.6">R67</text>
<text x="30.3" y="151">R66</text>
<text x="34" y="151">R73</text>
<text x="15.5" y="157.7">R35</text>
<text x="15.5" y="156">R34</text>
<text x="19.8" y="160" transform="rotate(90 19.8 160)">C18</text>
<text x="22" y="160" transform="rotate(90 22 160)">C21</text>
<text x="28.4" y="159.2" transform="rotate(90 28.4 159.2)">R64</text>
<text x="30.3" y="157.3">R70</text>
<text x="30.6" y="161.4">C35</text>
<text x="30.6" y="159.4">C34</text>
</g>
</svg>
